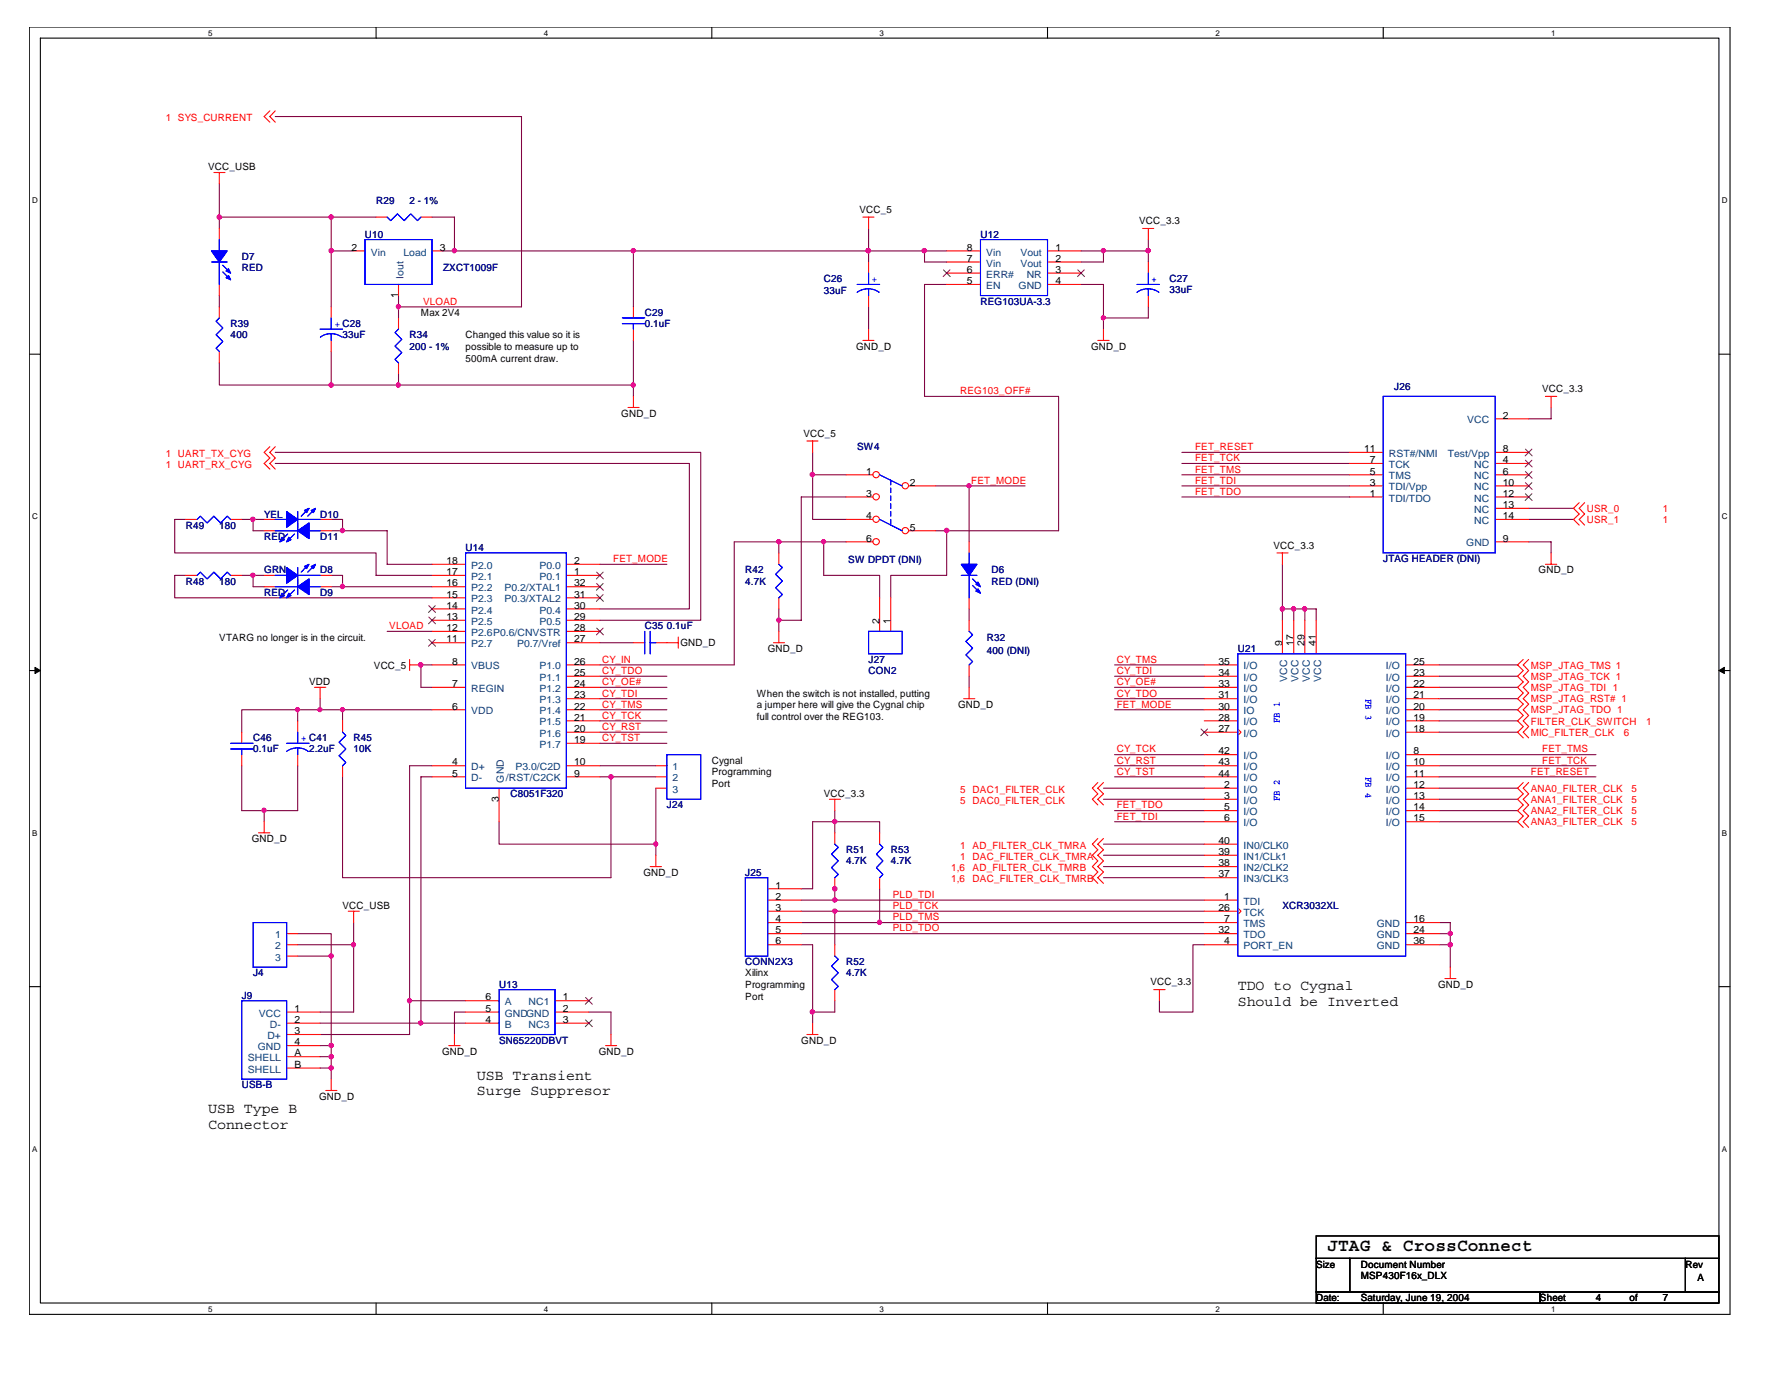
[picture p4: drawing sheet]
<svg xmlns="http://www.w3.org/2000/svg" width="279mm" height="216mm" viewBox="0 0 279 216" stroke-linecap="round" stroke-linejoin="round" font-family="sans-serif">
<path d="M4.6 4.2h266.3v201.6h-266.3zM6.3 6h262.9v198h-262.9z" fill="none" stroke="#000" stroke-width=".17"/>
<g fill="#fff">
<path d="M32.6 4.4h.7v1.4h-.7z"/>
<path d="M32.6 204.2h.7v1.4h-.7z"/>
</g>
<path d="M58.9 4.2v1.8M58.9 204v1.7" fill="none" stroke="#000" stroke-width=".17"/>
<g fill="#fff">
<path d="M85.2 4.4h.7v1.4h-.7z"/>
<path d="M85.2 204.2h.7v1.4h-.7z"/>
</g>
<path d="M111.5 4.2v1.8M111.5 204v1.7" fill="none" stroke="#000" stroke-width=".17"/>
<g fill="#fff">
<path d="M137.8 4.4h.6v1.4h-.6z"/>
<path d="M137.8 204.2h.6v1.4h-.6z"/>
</g>
<path d="M164.1 4.2v1.8M164.1 204v1.7" fill="none" stroke="#000" stroke-width=".17"/>
<g fill="#fff">
<path d="M190.3 4.4h.7v1.4h-.7z"/>
<path d="M190.3 204.2h.7v1.4h-.7z"/>
</g>
<path d="M216.6 4.2v1.8M216.6 204v1.7" fill="none" stroke="#000" stroke-width=".17"/>
<g fill="#fff">
<path d="M242.9 4.4h.7v1.4h-.7z"/>
<path d="M242.9 204.2h.7v1.4h-.7z"/>
<path d="M5.1 30.7h.8v1.4h-.8z"/>
<path d="M269.7 30.7h.9v1.4h-.9z"/>
<path d="M5.1 80.2h.8v1.4h-.8z"/>
<path d="M269.7 80.2h.9v1.4h-.9z"/>
</g>
<path d="M4.6 55.5h1.7M269.2 55.5h1.7" fill="none" stroke="#000" stroke-width=".17"/>
<g fill="#fff">
<path d="M5.1 129.7h.8v1.4h-.8z"/>
<path d="M269.7 129.7h.8v1.4h-.8z"/>
</g>
<path d="M4.6 105h1.7M269.2 105h1.7" fill="none" stroke="#000" stroke-width=".17"/>
<path d="M5.5 104.5l.8 .5-.8 .5zM269.2 105l.9-.5v1z" fill="#000" stroke="#000" stroke-width=".16"/>
<g fill="#fff">
<path d="M5.1 179.2h.8v1.4h-.8z"/>
<path d="M269.7 179.2h.8v1.4h-.8z"/>
</g>
<path d="M4.6 154.5h1.7M269.2 154.5h1.7M206.1 193.5h63.1v3.5h-63.1zM206.1 197h5.3v5.3h-5.3zM211.4 197h52.6v5.3h-52.6zM264 197h5.2v5.3h-5.2zM206.1 202.3h35.1v1.7h-35.1zM241.2 202.3h28v1.7h-28z" fill="none" stroke="#000" stroke-width=".17"/>
<g fill="none" stroke="#800040" stroke-width=".17">
<path d="M43.1 18.2h38.6v29.8h-19.3M34.3 34h24.6M34.3 28.7v7.1M51.9 39.3h3.5M51.9 34v14M67.7 34h3.5v5.3M69.4 39.3h75.4v1.7h3.5M99.2 39.3v8.7M136 35.8v5.2M144.8 39.3h3.5M169.3 39.3h3.5v1.7h-3.5M172.8 39.3h7"/>
<path d="M179.8 37.5v3.5M34.3 56.8v3.5h17.6M34.3 46.3v1.7M51.9 55v5.3h10.5M62.4 46.3v3.5M62.4 58.5v1.8M99.2 53.3v8.8M136 48v3.5M148.3 44.5h-3.5v17.6h21v21h-19.3M169.3 44.5h3.5v7M179.8 48v1.8h-7M43.1 72.6h64.9v22.7h-14"/>
<path d="M43.1 70.8h66.6v26.3h-15.7M62.4 60.3h36.8M127.3 70.8v3.5h5.2M127.3 74.3v7h5.2M132.5 77.8h-7v19.3h-3.5v-1.8M146.5 76.1h14M151.8 76.1v8.7M185.1 76.1h26.3M185.1 70.8h26.3M185.1 77.8h26.3M185.1 72.6h26.3M185.1 74.3h26.3"/>
<path d="M239.4 79.6h7M242.9 63.8v1.8h-3.5M29.1 90.1h-1.7v3.5h40.3M29.1 81.3h-1.7v5.3h31.5v3.5h8.8M37.9 81.3h3.5M37.9 90.1h3.5M39.6 81.3v1.8h1.8M39.6 90.1v1.8h1.8M51.9 81.3h1.8v1.8M51.9 90.1h1.8v1.8M51.9 83.1h8.7v5.2h7.1M51.9 91.9h15.8"/>
<path d="M60.6 98.8h7.1M94 88.3h10.5M122 84.8v1.8M122 97.1v1.7M129 84.8v5.3h8.8v3.5M132.5 84.8h-17.5v19.3h-21M148.3 83.1v7h-8.8v3.5M151.8 95.3v1.8M200.8 88.3v8.8M200.8 95.3h5.3v1.8M202.6 95.3v1.8M204.4 95.3v1.8"/>
<path d="M239.4 84.8h3.5v1.8M239.4 81.3h7M37.9 119.9v7h8.7v-7M46.6 111.1h-8.7v3.5M46.6 111.1v1.8M46.6 111.1h21.1M50.1 109.4v1.7M53.7 111.1v1.8M67.7 119.9h-3.6v42.1h-14M67.7 104.1h-1.8v3.5h1.8M94 119.9h8.7M94 107.6h10.5"/>
<path d="M94 111.1h10.5M94 109.4h10.5M94 112.9h10.5M94 114.6h10.5M94 105.9h10.5M94 100.6h5.2M94 116.4h10.5M151.8 105.9v1.7M174.6 119.9h14M174.6 104.1h14M174.6 107.6h14M174.6 111.1h14"/>
<path d="M174.6 109.4h14M174.6 105.9h14M174.6 118.2h14M225.4 119.9h24.6M225.4 104.1h12.3M225.4 107.6h12.3M225.4 111.1h12.3M225.4 109.4h12.3M225.4 112.9h12.3M225.4 114.6h12.3M225.4 105.9h12.3M225.4 118.2h24.6"/>
<path d="M41.4 126.9v1.8M53.7 121.6v15.8h42v-15.8M67.7 121.6h-1.8v38.6M94 121.6h8.7M102.7 123.4v8.8h-24.5v-3.5M102.7 132.2v1.7M130.7 126.9v3.5M130.7 139.1v1.8M137.8 130.4v-1.7h-10.5v10.4h-1.8M137.8 139.1v5.3M172.8 132.2h15.8M172.8 133.9h15.8"/>
<path d="M172.8 135.7h15.8M172.8 137.4h15.8M172.8 123.4h15.8M172.8 125.1h15.8M174.6 121.6h14M174.6 126.9h14M174.6 128.7h14M225.4 121.6h24.6M225.4 126.9h12.3M225.4 128.7h12.3M225.4 123.4h12.3M225.4 125.1h12.3"/>
<path d="M46.6 149.7h5.3v14M46.6 146.2h5.3v3.5M55.4 144.4v3.5h-8.8M55.4 147.9v10.6h-5.3M64.1 156.7h8.8M72.9 158.5h-1.7v3.5M92.2 158.5h3.5v3.5M125.5 142.7h63.1M125.5 146.2h63.1M125.5 140.9h63.1M125.5 147.9h1.8v12.3M125.5 144.4h63.1"/>
<path d="M130.7 156.7v1.8h-3.4M130.7 142.7v5.2M188.6 147.9h-1.8v10.6h-5.2v-1.8M225.4 146.2h1.7M225.4 147.9h1.7M225.4 144.4h1.7v7M50.1 163.7h1.8M50.1 165.4h1.8M50.1 160.2h22.8M50.1 167.2h1.8M51.9 163.7v5.3"/>
</g>
<g fill="#f0f" stroke="#f0f" stroke-width=".17">
<circle cx="51.9" cy="60.3" r=".34"/>
<circle cx="99.2" cy="60.3" r=".33"/>
<circle cx="62.4" cy="60.3" r=".33"/>
<circle cx="65.9" cy="104.1" r=".34"/>
<circle cx="102.7" cy="132.1" r=".32"/>
<circle cx="41.3" cy="126.9" r=".33"/>
<circle cx="53.6" cy="111.1" r=".32"/>
<circle cx="46.6" cy="111.1" r=".32"/>
<circle cx="95.7" cy="121.6" r=".34"/>
<circle cx="65.9" cy="160.2" r=".33"/>
<circle cx="64.1" cy="156.7" r=".33"/>
<circle cx="55.3" cy="147.9" r=".33"/>
<circle cx="130.7" cy="142.6" r=".33"/>
<circle cx="127.2" cy="158.4" r=".33"/>
<circle cx="130.7" cy="140.9" r=".33"/>
<circle cx="130.7" cy="139.1" r=".34"/>
<circle cx="137.7" cy="144.4" r=".33"/>
<circle cx="179.8" cy="39.2" r=".34"/>
<circle cx="172.8" cy="39.2" r=".33"/>
<circle cx="136" cy="39.2" r=".34"/>
<circle cx="144.7" cy="39.2" r=".34"/>
<circle cx="51.9" cy="165.4" r=".34"/>
<circle cx="172.8" cy="49.8" r=".32"/>
<circle cx="51.9" cy="167.2" r=".33"/>
<circle cx="99.2" cy="39.2" r=".33"/>
<circle cx="130.7" cy="128.6" r=".33"/>
<circle cx="50.1" cy="111.1" r=".32"/>
<circle cx="71.1" cy="39.2" r=".33"/>
<circle cx="51.9" cy="34" r=".34"/>
<circle cx="34.3" cy="34" r=".34"/>
<circle cx="127.2" cy="74.3" r=".34"/>
<circle cx="122" cy="97.1" r=".33"/>
<circle cx="151.8" cy="76" r=".32"/>
<circle cx="227.1" cy="147.9" r=".34"/>
<circle cx="227.1" cy="146.1" r=".33"/>
<circle cx="200.8" cy="95.3" r=".34"/>
<circle cx="204.3" cy="95.3" r=".33"/>
<circle cx="202.6" cy="95.3" r=".33"/>
<circle cx="62.4" cy="48" r=".33"/>
<circle cx="39.6" cy="81.3" r=".33"/>
<circle cx="53.6" cy="83.1" r=".33"/>
<circle cx="39.6" cy="90.1" r=".33"/>
<circle cx="53.6" cy="91.8" r=".33"/>
<circle cx="51.9" cy="39.2" r=".34"/>
<circle cx="51.9" cy="149.7" r=".33"/>
<circle cx="51.9" cy="163.7" r=".33"/>
<circle cx="129" cy="84.8" r=".32"/>
<circle cx="122" cy="84.8" r=".33"/>
<circle cx="148.3" cy="83.1" r=".34"/>
</g>
<g fill="none" stroke="#f00" stroke-width=".17">
<path d="M42.3 17.4l-.9 .8 .9 .9M43.1 17.4l-.8 .8 .8 .9M33.5 27h1.7M34.3 27v1.7M135.1 34h1.8M136 34v1.8M179 35.8h1.7M179.8 35.8v1.7M135.1 53.3h1.8M136 51.5v1.8M171.9 53.3h1.8M172.8 51.5v1.8"/>
<path d="M42.3 69.9l-.9 .9 .9 .9-.9 .9 .9 .8M43.1 69.9l-.8 .9 .8 .9-.8 .9 .8 .8M98.4 63.8h1.7M99.2 62.1v1.7M126.4 69h1.7M127.3 69v1.8M211.4 77.8h5.2M211.4 76.1h5.2M211.4 72.6h5.2M211.4 74.3h5.2M211.4 70.8h5.2M234.2 77.8h5.2"/>
<path d="M234.2 65.6h5.2M234.2 76.1h5.2M234.2 72.6h5.2M234.2 74.3h5.2M234.2 70.8h5.2M234.2 79.6h5.2M242 62.1h1.8M242.9 62.1v1.7M247.3 78.7l-.9 .9 .9 .9-.9 .8 .9 .9M248.2 78.7l-.9 .9 .9 .9-.9 .8 .9 .9M106.2 99.7v1.8M122 98.8v1.8"/>
<path d="M200 86.6h1.7M200.8 86.6v1.7M234.2 84.8h5.2M234.2 81.3h5.2M242 88.3h1.8M242.9 86.6v1.7M37.9 114.6v1.8M37.9 118.2v1.7M49.2 107.6h1.8M50.1 107.6v1.8M64.1 104.1h1.8M64.1 103.3v1.7"/>
<path d="M104.5 100.6h1.7M121.1 100.6h1.8M150.9 109.4h1.8M151.8 107.6v1.8M238.6 103.3l-.9 .8 .9 .9-.9 .9 .9 .9-.9 .8 .9 .9-.9 .9 .9 .8-.9 .9 .9 .9-.9 .9 .9 .8-.9 .9 .9 .9M239.4 103.3l-.8 .8 .8 .9-.8 .9 .8 .9-.8 .8 .8 .9-.8 .9 .8 .8-.8 .9 .8 .9-.8 .9 .8 .8-.8 .9 .8 .9M40.5 130.4h1.8M41.4 128.7v1.7M101.8 135.7h1.8M102.7 133.9v1.8M129.9 125.1h1.7M130.7 125.1v1.8"/>
<path d="M171.9 131.3l-.8 .9 .8 .9-.8 .8 .8 .9-.8 .9 .8 .8-.8 .9 .8 .9M171.9 122.5l-.8 .9 .8 .9-.8 .8 .8 .9M172.8 131.3l-.9 .9 .9 .9-.9 .8 .9 .9-.9 .9 .9 .8-.9 .9 .9 .9M172.8 122.5l-.9 .9 .9 .9-.9 .8 .9 .9M238.6 122.5l-.9 .9 .9 .9-.9 .8 .9 .9-.9 .9 .9 .9-.9 .9 .9 .8M239.4 122.5l-.8 .9 .8 .9-.8 .8 .8 .9-.8 .9 .8 .9-.8 .9 .8 .8M54.5 142.7h1.8M55.4 142.7v1.7M180.7 154.9h1.8M181.6 154.9v1.8M226.3 153.2h1.7M227.1 151.4v1.8"/>
<path d="M51 170.7h1.8M51.9 169v1.7M70.3 163.7h1.8M71.2 162v1.7M94.8 163.7h1.8M95.7 162v1.7M126.4 162h1.7M127.3 160.2v1.8"/>
</g>
<path d="M238.9 72.1l1.1 1M238.9 73.8l1.1 1.1M238.9 70.3l1.1 1.1M238.9 77.3l1.1 1.1M238.9 75.6l1.1 1M239.9 72.1l-1 1M239.9 73.8l-1 1.1M239.9 70.3l-1 1.1M239.9 77.3l-1 1.1M239.9 75.6l-1 1" fill="none" stroke="#804000" stroke-width=".16"/>
<path d="M216.6 62.1h17.6v24.5h-17.6zM36.1 116.4h3.5M36.1 117.3h3.5M37.9 117.3v.9" fill="none" stroke="#00f" stroke-width=".17"/>
<circle cx="141.8" cy="76" r=".5" fill="#fff" stroke="#f00" stroke-width=".17"/>
<path d="M142.3 76.1h4.2" fill="none" stroke="#f00" stroke-width=".17"/>
<circle cx="137.2" cy="74.3" r=".5" fill="#fff" stroke="#f00" stroke-width=".17"/>
<path d="M132.5 74.3h4.2" fill="none" stroke="#f00" stroke-width=".17"/>
<circle cx="137.2" cy="77.8" r=".5" fill="#fff" stroke="#f00" stroke-width=".17"/>
<path d="M132.5 77.8h4.2" fill="none" stroke="#f00" stroke-width=".17"/>
<circle cx="141.8" cy="83.1" r=".5" fill="#fff" stroke="#f00" stroke-width=".17"/>
<path d="M142.3 83.1h4.2" fill="none" stroke="#f00" stroke-width=".17"/>
<circle cx="137.2" cy="81.3" r=".5" fill="#fff" stroke="#f00" stroke-width=".17"/>
<path d="M132.5 81.3h4.2" fill="none" stroke="#f00" stroke-width=".17"/>
<circle cx="137.2" cy="84.8" r=".5" fill="#fff" stroke="#f00" stroke-width=".17"/>
<g fill="none" stroke="#f00" stroke-width=".17">
<path d="M34.3 35.8v1.7M55.4 39.3h1.8M58.9 34h1.7M65.9 34h1.8M67.7 39.3h1.7M148.3 39.3h5.3M164.1 39.3h5.2M34.3 44.5v1.8M34.3 48v1.8M34.3 55v1.8M51.9 48v1.8M51.9 53.3v1.7"/>
<path d="M62.4 44.5v1.8M62.4 49.8v1.7M62.4 56.8v1.7M99.2 48v1.8M99.2 51.5v1.8M136 41v1.8M136 46.3v1.7M148.3 41h5.3M148.3 42.8h5.3M148.3 44.5h5.3M164.1 41h5.2M164.1 42.8h5.2"/>
<path d="M164.1 44.5h5.2M179.8 41v1.8M179.8 46.3v1.7M29.1 81.3h1.8M29.1 90.1h1.8M36.1 81.3h1.8M36.1 90.1h1.8M41.4 91.9h1.7M41.4 81.3h1.7M41.4 90.1h1.7M41.4 83.1h1.7M50.1 91.9h1.8"/>
<path d="M50.1 81.3h1.8M50.1 90.1h1.8M50.1 83.1h1.8M67.7 91.9h5.2M67.7 90.1h5.2M67.7 88.3h5.2M67.7 93.6h5.2M67.7 95.3h5.2M67.7 97.1h5.2M67.7 98.8h5.2M88.7 91.9h5.3M88.7 90.1h5.3"/>
<path d="M88.7 88.3h5.3M88.7 93.6h5.3M88.7 95.3h5.3M88.7 97.1h5.3M88.7 98.8h5.3M122 86.6v1.7M122 93.6v1.7M132.5 84.8h4.2M137.8 93.6v5.2M139.5 93.6v5.2M151.8 84.8v1.8M151.8 93.6v1.7"/>
<path d="M151.8 97.1v1.7M200.8 97.1v5.3M202.6 97.1v5.3M204.4 97.1v5.3M206.1 97.1v5.3M46.6 112.9v1.7M46.6 118.2v1.7M53.7 112.9v1.7M53.7 119.9v1.7M67.7 104.1h5.2M67.7 107.6h5.2M67.7 111.1h5.2"/>
<path d="M67.7 119.9h5.2M67.7 100.6h5.2M88.7 104.1h5.3M88.7 105.9h5.3M88.7 107.6h5.3M88.7 109.4h5.3M88.7 111.1h5.3M88.7 112.9h5.3M88.7 119.9h5.3M88.7 114.6h5.3M88.7 100.6h5.3M88.7 116.4h5.3"/>
<path d="M99.2 100.6h1.8M102.7 119.9h1.8M102.7 100.6h1.8M151.8 104.1v1.8M188.6 104.1h5.3M188.6 105.9h5.3M188.6 107.6h5.3M188.6 109.4h5.3M188.6 111.1h5.3M188.6 112.9h5.3M188.6 118.2h5.3M188.6 119.9h5.3"/>
<path d="M188.6 114.6h5.3M193.9 114.1l.5 .5-.5 .5M220.1 104.1h5.3M220.1 105.9h5.3M220.1 107.6h5.3M220.1 109.4h5.3M220.1 111.1h5.3M220.1 112.9h5.3M220.1 118.2h5.3M220.1 119.9h5.3M220.1 114.6h5.3M67.7 121.6h5.2"/>
<path d="M78.2 123.4v5.3M88.7 121.6h5.3M102.7 121.6h1.8M102.7 123.4h1.8M120.2 139.1h5.3M130.7 130.4v1.8M130.7 137.4v1.7M137.8 130.4v1.8M137.8 137.4v1.7M188.6 121.6h5.3M188.6 123.4h5.3M188.6 125.1h5.3"/>
<path d="M188.6 126.9h5.3M188.6 128.7h5.3M188.6 137.4h5.3M188.6 135.7h5.3M188.6 133.9h5.3M188.6 132.2h5.3M220.1 121.6h5.3M220.1 123.4h5.3M220.1 125.1h5.3M220.1 126.9h5.3M220.1 128.7h5.3M44.9 158.5h5.2"/>
<path d="M44.9 146.2h1.7M44.9 147.9h1.7M44.9 149.7h1.7M72.9 156.7h5.3M72.9 158.5h5.3M86.9 156.7h5.3M86.9 158.5h5.3M120.2 140.9h5.3M120.2 146.2h5.3M120.2 147.9h5.3M120.2 144.4h5.3M120.2 142.7h5.3"/>
<path d="M130.7 147.9v1.8M130.7 154.9v1.8M188.6 140.9h5.3M188.6 146.2h5.3M188.6 147.9h5.3M188.6 144.4h5.3M188.6 142.7h5.3M193.9 142.2l.5 .5-.5 .5M220.1 146.2h5.3M220.1 147.9h5.3M220.1 144.4h5.3M44.9 160.2h5.2"/>
<path d="M44.9 162h5.2M44.9 163.7h5.2M44.9 165.4h5.2M44.9 167.2h5.2M72.9 160.2h5.3M86.9 160.2h5.3"/>
</g>
<g fill="none" stroke="#00f" stroke-width=".17">
<path d="M34.3 37.5v1.8M57.2 37.5h10.5v7h-10.5zM60.6 34l.6 .5 1-1 1.1 1 1-1 1.1 1 .5-.5M153.6 37.5h10.5v8.8h-10.5zM33.1 41h2.5M34.3 49.8l-.5 .5 1.1 1-1.1 1.1 1.1 1.1-1.1 1 .5 .5M34.3 41v3.5M34.9 41.5l1.1 1.1M34.9 42.6l1.1 1M50.1 51.5h3.6M50.2 52.8l.6-.4 1-.2 1.1 .2 .7 .4M51.9 49.8v1.7"/>
<path d="M51.9 52.2v1.1M62.4 51.5l-.5 .6 1 1-1 1.1 1 1-1 1.1 .5 .5M97.5 49.8h3.5M97.5 50.7h3.5M99.2 50.7v.8M134.3 45.8l.6-.4 1.1-.2 .7 .1 1 .5M134.3 44.5h3.5M136 42.8v1.7M136 45.2v1.1M178.1 45.8l.6-.4 1.1-.2 .7 .1 1 .5M178.1 44.5h3.5M179.8 42.8v1.7"/>
<path d="M179.8 45.2v1.1M48.2 79.8l-1 1M49.2 79.8l-1 1M137.8 74.3l3.5 1.8M139.5 75.2v.7M139.5 76.4v.7M139.5 77.6v.8M139.5 78.9v.7M30.9 90.1l.5-.5 1 1 1.1-1 1.1 1 1-1 .5 .5M30.9 81.3l.5-.5 1 1.1 1.1-1.1 1.1 1.1 1-1.1 .5 .5M43.1 91.9h3.5M43.1 81.3h1.8"/>
<path d="M43.1 90.1h1.8M43.1 83.1h3.5M45.1 92.4l-1.1 1M45.1 83.6l-1.1 1.1M46.1 92.4l-1 1M46.1 83.6l-1 1.1M46.6 80.1v4.2M46.6 88.9v4.2M46.6 81.3h3.5M46.6 90.1h3.5M48.2 88.5l-1 1.1M48.4 91.9h1.7"/>
<path d="M48.4 83.1h1.7M49.2 88.5l-1 1.1M72.9 86.6h15.8v36.8h-15.8zM101 98.8v3.6M101.8 98.8v3.6M122 88.3l.5 .6-1 1 1 1.1-1 1 1 1.1-.5 .5M136 98.8h5.3v3.6h-5.3zM137.8 81.3l3.5 1.8M139.5 80.1v.7M139.5 81.3v.7M150.6 90.1h2.4M151.8 98.8l.5 .6-1 1 1 1.1-1 1 1 1.1-.5 .5"/>
<path d="M151.8 86.6v1.7M151.8 90.1v3.5M152.3 90.6l1 1.1M152.3 91.7l1 1M44.9 117.6a2.88 2.88 0 0 1 3.4 0M44.9 116.4h3.5M46.6 114.6v1.8M46.6 117.1v1.1M53.7 114.6l.5 .5-1.1 1.1 1.1 1.1-1.1 1 1.1 1.1-.5 .5M101.8 100.6h.9M104.5 118.2h5.2v6.9h-5.2zM193.9 102.4h26.2v47.3h-26.2z"/>
<path d="M116.7 137.4h3.5v12.3h-3.5zM130.7 132.2l.6 .5-1.1 1 1.1 1.1-1.1 1 1.1 1.1-.6 .5M137.8 132.2l.5 .5-1 1 1 1.1-1 1 1 1.1-.5 .5M37.9 156.7h7v12.3h-7zM39.6 144.4h5.3v7h-5.3zM78.2 154.9h8.7v7.1h-8.7zM130.7 149.7l.6 .5-1.1 1.1 1.1 1-1.1 1.1 1.1 1-.6 .5"/>
</g>
<g fill="none" stroke="#804000" stroke-width=".16">
<path d="M147.8 42.2l1 1.1M148.8 42.2l-1.1 1.1M168.8 42.2l1.1 1.1M169.8 42.2l-1 1.1M67.2 94.8l1 1.1M67.2 96.6l1 1.1M68.2 94.8l-1.1 1.1M68.2 96.6l-1.1 1.1M93.4 89.6l1.1 1M93.4 91.4l1.1 1M93.4 93.1l1.1 1M93.4 98.3l1.1 1.1"/>
<path d="M94.5 89.6l-1.1 1M94.5 91.4l-1.1 1M94.5 93.1l-1.1 1M94.5 98.3l-1.1 1.1M67.2 100.1l1 1.1M68.2 100.1l-1.1 1.1M188.1 114.1l1.1 1.1M189.1 114.1l-1 1.1M91.7 156.2l1.1 1M91.7 159.7l1.1 1M92.7 156.2l-1 1M92.7 159.7l-1 1"/>
</g>
<g fill="#00f" stroke="#00f" stroke-width=".17">
<path d="M46.6 91.9l1.8-1.3v2.5z" fill-rule="evenodd"/>
<path d="M44.2 92.9l.3 .4-.7 .3z" fill-rule="evenodd"/>
<path d="M45.2 92.9l.4 .4-.7 .3z" fill-rule="evenodd"/>
<path d="M46.6 91.9l1.8-1.3v2.5z" fill-rule="evenodd"/>
<path d="M44.2 92.9l.3 .4-.7 .3z" fill-rule="evenodd"/>
<path d="M45.2 92.9l.4 .4-.7 .3z" fill-rule="evenodd"/>
<path d="M44.9 80.1l1.7 1.2-1.7 1.2z" fill-rule="evenodd"/>
<path d="M48.7 79.9l.7-.3-.3 .7z" fill-rule="evenodd"/>
<path d="M47.7 79.9l.7-.3-.4 .7z" fill-rule="evenodd"/>
<path d="M44.9 80.1l1.7 1.2-1.7 1.2z" fill-rule="evenodd"/>
<path d="M48.7 79.9l.7-.3-.3 .7z" fill-rule="evenodd"/>
<path d="M47.7 79.9l.7-.3-.4 .7z" fill-rule="evenodd"/>
<path d="M150.6 88.3h2.4l-1.2 1.8z" fill-rule="evenodd"/>
<path d="M152.8 92.5l.4-.3 .4 .7z" fill-rule="evenodd"/>
<path d="M152.8 91.5l.4-.4 .4 .8z" fill-rule="evenodd"/>
<path d="M150.6 88.3h2.4l-1.2 1.8z" fill-rule="evenodd"/>
<path d="M152.8 92.5l.4-.3 .4 .7z" fill-rule="evenodd"/>
<path d="M152.8 91.5l.4-.4 .4 .8z" fill-rule="evenodd"/>
<path d="M33.1 39.3h2.5l-1.3 1.7z" fill-rule="evenodd"/>
<path d="M35.4 43.5l.4-.4 .3 .7z" fill-rule="evenodd"/>
<path d="M35.4 42.4l.4-.3 .3 .7z" fill-rule="evenodd"/>
<path d="M33.1 39.3h2.5l-1.3 1.7z" fill-rule="evenodd"/>
<path d="M35.4 43.5l.4-.4 .3 .7z" fill-rule="evenodd"/>
<path d="M35.4 42.4l.4-.3 .3 .7z" fill-rule="evenodd"/>
<path d="M44.9 88.9l1.7 1.2-1.7 1.2z" fill-rule="evenodd"/>
<path d="M48.7 88.7l.7-.4-.3 .7z" fill-rule="evenodd"/>
<path d="M47.7 88.7l.7-.4-.4 .7z" fill-rule="evenodd"/>
<path d="M44.9 88.9l1.7 1.2-1.7 1.2z" fill-rule="evenodd"/>
<path d="M48.7 88.7l.7-.4-.3 .7z" fill-rule="evenodd"/>
<path d="M47.7 88.7l.7-.4-.4 .7z" fill-rule="evenodd"/>
<path d="M46.6 83.1l1.8-1.2v2.4z" fill-rule="evenodd"/>
<path d="M44.2 84.1l.3 .4-.7 .3z" fill-rule="evenodd"/>
<path d="M45.2 84.1l.4 .4-.7 .3z" fill-rule="evenodd"/>
<path d="M46.6 83.1l1.8-1.2v2.4z" fill-rule="evenodd"/>
<path d="M44.2 84.1l.3 .4-.7 .3z" fill-rule="evenodd"/>
<path d="M45.2 84.1l.4 .4-.7 .3z" fill-rule="evenodd"/>
</g>
<g fill="#f0f" stroke="#f0f" stroke-width=".17">
<circle cx="51.9" cy="60.3" r=".34"/>
<circle cx="99.2" cy="60.3" r=".33"/>
<circle cx="62.4" cy="60.3" r=".33"/>
<circle cx="65.9" cy="104.1" r=".34"/>
<circle cx="102.7" cy="132.1" r=".32"/>
<circle cx="41.3" cy="126.9" r=".33"/>
<circle cx="53.6" cy="111.1" r=".32"/>
<circle cx="46.6" cy="111.1" r=".32"/>
<circle cx="95.7" cy="121.6" r=".34"/>
<circle cx="65.9" cy="160.2" r=".33"/>
<circle cx="64.1" cy="156.7" r=".33"/>
<circle cx="55.3" cy="147.9" r=".33"/>
<circle cx="130.7" cy="142.6" r=".33"/>
<circle cx="127.2" cy="158.4" r=".33"/>
<circle cx="130.7" cy="140.9" r=".33"/>
<circle cx="130.7" cy="139.1" r=".34"/>
<circle cx="137.7" cy="144.4" r=".33"/>
<circle cx="179.8" cy="39.2" r=".34"/>
<circle cx="172.8" cy="39.2" r=".33"/>
<circle cx="136" cy="39.2" r=".34"/>
<circle cx="144.7" cy="39.2" r=".34"/>
<circle cx="51.9" cy="165.4" r=".34"/>
<circle cx="172.8" cy="49.8" r=".32"/>
<circle cx="51.9" cy="167.2" r=".33"/>
<circle cx="99.2" cy="39.2" r=".33"/>
<circle cx="130.7" cy="128.6" r=".33"/>
<circle cx="50.1" cy="111.1" r=".32"/>
<circle cx="71.1" cy="39.2" r=".33"/>
<circle cx="51.9" cy="34" r=".34"/>
<circle cx="34.3" cy="34" r=".34"/>
<circle cx="127.2" cy="74.3" r=".34"/>
<circle cx="122" cy="97.1" r=".33"/>
<circle cx="151.8" cy="76" r=".32"/>
<circle cx="227.1" cy="147.9" r=".34"/>
<circle cx="227.1" cy="146.1" r=".33"/>
<circle cx="200.8" cy="95.3" r=".34"/>
<circle cx="204.3" cy="95.3" r=".33"/>
<circle cx="202.6" cy="95.3" r=".33"/>
<circle cx="62.4" cy="48" r=".33"/>
<circle cx="39.6" cy="81.3" r=".33"/>
<circle cx="53.6" cy="83.1" r=".33"/>
<circle cx="39.6" cy="90.1" r=".33"/>
<circle cx="53.6" cy="91.8" r=".33"/>
<circle cx="51.9" cy="39.2" r=".34"/>
<circle cx="51.9" cy="149.7" r=".33"/>
<circle cx="51.9" cy="163.7" r=".33"/>
<circle cx="129" cy="84.8" r=".32"/>
<circle cx="122" cy="84.8" r=".33"/>
<circle cx="148.3" cy="83.1" r=".34"/>
</g>
<text font-size="2.8" x="207.9" y="195.8">JTAG &amp; CrossConnect</text>
<g font-size="2.2">
<text x="193.9" y="155">TDO to Cygnal</text>
<text x="193.9" y="157.5">Should be Inverted</text>
<text x="74.7" y="169">USB Transient</text>
<text x="74.7" y="171.5">Surge Suppresor</text>
<text x="32.6" y="174.3">USB Type B</text>
<text x="32.6" y="176.7">Connector</text>
</g>
<g font-size="1.6" fill="#f00">
<text x="26" y="19">1 SYS_CURRENT</text>
<text x="66.3" y="47.7">VLOAD</text>
<text x="150.4" y="61.7">REG103_OFF#</text>
<text x="26" y="71.5">1 UART_TX_CYG</text>
<text x="187.2" y="70.5">FET_RESET</text>
<text x="26" y="73.3">1 UART_RX_CYG</text>
<text x="152.1" y="75.7">FET_MODE</text>
<text x="187.2" y="75.7">FET_TDI</text>
<text x="187.2" y="77.5">FET_TDO</text>
<text x="187.2" y="72.2">FET_TCK</text>
<text x="187.2" y="74">FET_TMS</text>
<text x="248.5" y="80.1">USR_0</text>
<text x="248.5" y="81.9">USR_1</text>
<text x="260.4" y="80.1">1</text>
<text x="260.4" y="81.9">1</text>
<text x="96" y="88">FET_MODE</text>
<text x="61" y="98.5">VLOAD</text>
<text x="94.3" y="107.3">CY_OE#</text>
<text x="94.3" y="105.5">CY_TDO</text>
<text x="94.3" y="103.8">CY_IN</text>
<text x="174.9" y="105.5">CY_TDI</text>
<text x="174.9" y="103.8">CY_TMS</text>
<text x="174.9" y="107.3">CY_OE#</text>
<text x="239.7" y="106.4">MSP_JTAG_TCK 1</text>
<text x="239.7" y="104.7">MSP_JTAG_TMS 1</text>
<text x="94.3" y="109.1">CY_TDI</text>
<text x="94.3" y="110.8">CY_TMS</text>
<text x="94.3" y="112.5">CY_TCK</text>
<text x="174.9" y="110.8">FET_MODE</text>
<text x="174.9" y="109.1">CY_TDO</text>
<text x="239.7" y="109.9">MSP_JTAG_RST# 1</text>
<text x="239.7" y="113.5">FILTER_CLK_SWITCH</text>
<text x="239.7" y="111.7">MSP_JTAG_TDO 1</text>
<text x="239.7" y="108.2">MSP_JTAG_TDI 1</text>
<text x="257.8" y="113.5">1</text>
<text x="94.3" y="114.3">CY_RST</text>
<text x="94.3" y="116">CY_TST</text>
<text x="174.9" y="117.8">CY_TCK</text>
<text x="174.9" y="119.5">CY_RST</text>
<text x="239.7" y="115.2">MIC_FILTER_CLK</text>
<text x="241.5" y="117.8">FET_TMS</text>
<text x="241.5" y="119.5">FET_TCK</text>
<text x="254.3" y="115.2">6</text>
<text x="150.4" y="124.1">5 DAC1_FILTER_CLK</text>
<text x="150.4" y="125.9">5 DAC0_FILTER_CLK</text>
<text x="174.9" y="121.3">CY_TST</text>
<text x="239.7" y="121.3">FET_RESET</text>
<text x="239.7" y="125.7">ANA1_FILTER_CLK</text>
<text x="239.7" y="124">ANA0_FILTER_CLK</text>
<text x="255.5" y="125.7">5</text>
<text x="255.5" y="124">5</text>
<text x="174.9" y="128.3">FET_TDI</text>
<text x="174.9" y="126.6">FET_TDO</text>
<text x="239.7" y="127.5">ANA2_FILTER_CLK</text>
<text x="239.7" y="129.2">ANA3_FILTER_CLK</text>
<text x="255.5" y="127.5">5</text>
<text x="255.5" y="129.2">5</text>
<text x="149" y="136.4">1,6</text>
<text x="150.4" y="132.9">1 AD_FILTER_CLK_TMRA</text>
<text x="150.4" y="134.7">1 DAC_FILTER_CLK_TMRA</text>
<text x="152.3" y="136.4">AD_FILTER_CLK_TMRB</text>
<text x="139.8" y="142.3">PLD_TCK</text>
<text x="139.8" y="140.6">PLD_TDI</text>
<text x="149" y="138.1">1,6</text>
<text x="152.3" y="138.1">DAC_FILTER_CLK_TMRB</text>
<text x="139.8" y="145.8">PLD_TDO</text>
<text x="139.8" y="144.1">PLD_TMS</text>
</g>
<g font-size="1.6">
<text x="32.6" y="26.7">VCC_USB</text>
<text x="134.6" y="33.4">VCC_5</text>
<text x="178.4" y="35.1">VCC_3.3</text>
<text x="55" y="39.2">2</text>
<text x="68.9" y="39.2">3</text>
<text x="151.4" y="41">7</text>
<text x="151.4" y="39.2">8</text>
<text x="165.3" y="39.2">1</text>
<text x="165.3" y="41">2</text>
<text x="62.4" y="46.7" transform="rotate(-90 62.4 46.7)">1</text>
<text x="151.4" y="44.5">5</text>
<text x="151.4" y="42.7">6</text>
<text x="165.3" y="42.7">3</text>
<text x="165.3" y="44.5">4</text>
<text x="65.9" y="49.5">Max 2V4</text>
<text x="72.9" y="53">Changed this value so it is</text>
<text x="72.9" y="54.8">possible to measure up to</text>
<text x="72.9" y="56.6">500mA current draw.</text>
<text x="134.1" y="54.7">GND_D</text>
<text x="170.9" y="54.7">GND_D</text>
<text x="97.3" y="65.2">GND_D</text>
<text x="235.4" y="65.5">2</text>
<text x="241.5" y="61.4">VCC_3.3</text>
<text x="125.8" y="68.4">VCC_5</text>
<text x="213.6" y="70.8">11</text>
<text x="235.4" y="70.8">8</text>
<text x="135.7" y="74.3">1</text>
<text x="135.7" y="77.8">3</text>
<text x="142.5" y="76">2</text>
<text x="214.5" y="77.8">1</text>
<text x="214.5" y="76">3</text>
<text x="214.5" y="74.3">5</text>
<text x="214.5" y="72.5">7</text>
<text x="235.4" y="72.5">4</text>
<text x="235.4" y="74.3">6</text>
<text x="235.4" y="77.8">12</text>
<text x="235.4" y="76">10</text>
<text x="135.7" y="81.3">4</text>
<text x="142.5" y="83.1">5</text>
<text x="235.4" y="79.5">13</text>
<text x="235.4" y="81.3">14</text>
<text x="69.9" y="88.3">18</text>
<text x="89.9" y="88.3">2</text>
<text x="135.7" y="84.8">6</text>
<text x="199.4" y="85.9">VCC_3.3</text>
<text x="235.4" y="84.8">9</text>
<text x="241" y="89.8">GND_D</text>
<text x="69.9" y="90">17</text>
<text x="69.9" y="91.8">16</text>
<text x="69.9" y="93.6">15</text>
<text x="69.9" y="95.3">14</text>
<text x="89.9" y="91.8">32</text>
<text x="89.9" y="93.6">31</text>
<text x="89.9" y="90">1</text>
<text x="89.9" y="95.3">30</text>
<text x="34.3" y="100.3">VTARG no longer is in the circuit.</text>
<text x="69.9" y="97.1">13</text>
<text x="69.9" y="98.8">12</text>
<text x="69.9" y="100.6">11</text>
<text x="89.9" y="100.6">27</text>
<text x="89.9" y="98.8">28</text>
<text x="89.9" y="97.1">29</text>
<text x="106.6" y="101.2">GND_D</text>
<text x="137.7" y="97.6" transform="rotate(-90 137.7 97.6)">2</text>
<text x="139.5" y="97.6" transform="rotate(-90 139.5 97.6)">1</text>
<text x="200.8" y="101.1" transform="rotate(-90 200.8 101.1)">9</text>
<text x="202.6" y="101.1" transform="rotate(-90 202.6 101.1)">17</text>
<text x="204.3" y="101.1" transform="rotate(-90 204.3 101.1)">29</text>
<text x="206.1" y="101.1" transform="rotate(-90 206.1 101.1)">41</text>
<text x="48.4" y="107.3">VDD</text>
<text x="58.6" y="104.7">VCC_5</text>
<text x="70.8" y="104.1">8</text>
<text x="70.8" y="107.6">7</text>
<text x="89.9" y="104.1">26</text>
<text x="89.9" y="105.8">25</text>
<text x="89.9" y="107.6">24</text>
<text x="120.2" y="102.1">GND_D</text>
<text x="190.9" y="104.1">35</text>
<text x="190.9" y="105.8">34</text>
<text x="190.9" y="107.6">33</text>
<text x="221.4" y="104.1">25</text>
<text x="221.4" y="105.8">23</text>
<text x="221.4" y="107.6">22</text>
<text x="70.8" y="111.1">6</text>
<text x="89.9" y="109.3">23</text>
<text x="89.9" y="111.1">22</text>
<text x="89.9" y="112.8">21</text>
<text x="118.5" y="109.1">When the switch is not installed, putting</text>
<text x="118.5" y="110.9">a jumper here will give the Cygnal chip</text>
<text x="118.5" y="112.7">full control over the REG103.</text>
<text x="150" y="110.8">GND_D</text>
<text x="190.9" y="109.3">31</text>
<text x="190.9" y="111.1">30</text>
<text x="190.9" y="112.8">28</text>
<text x="221.4" y="109.3">21</text>
<text x="221.4" y="111.1">20</text>
<text x="221.4" y="112.8">19</text>
<text x="70.8" y="119.8">4</text>
<text x="89.9" y="119.8">10</text>
<text x="89.9" y="114.6">20</text>
<text x="89.9" y="116.3">19</text>
<text x="111.5" y="119.6">Cygnal</text>
<text x="190.9" y="118.1">42</text>
<text x="190.9" y="119.8">43</text>
<text x="190.9" y="114.6">27</text>
<text x="221.4" y="114.6">18</text>
<text x="221.4" y="118.1">8</text>
<text x="221.4" y="119.8">10</text>
<text x="70.8" y="121.6">5</text>
<text x="78.1" y="125.5" transform="rotate(-90 78.1 125.5)">3</text>
<text x="89.9" y="121.6">9</text>
<text x="111.5" y="121.4">Programming</text>
<text x="111.5" y="123.2">Port</text>
<text x="129" y="124.8">VCC_3.3</text>
<text x="190.9" y="121.6">44</text>
<text x="191.7" y="123.4">2</text>
<text x="191.7" y="125.1">3</text>
<text x="221.4" y="121.6">11</text>
<text x="221.4" y="123.4">12</text>
<text x="221.4" y="125.1">13</text>
<text x="39.4" y="131.8">GND_D</text>
<text x="191.7" y="126.9">5</text>
<text x="191.7" y="128.6">6</text>
<text x="221.4" y="126.9">14</text>
<text x="221.4" y="128.6">15</text>
<text x="100.8" y="137.1">GND_D</text>
<text x="190.9" y="137.4">37</text>
<text x="190.9" y="135.6">38</text>
<text x="190.9" y="133.9">39</text>
<text x="190.9" y="132.1">40</text>
<text x="53.7" y="142.4">VCC_USB</text>
<text x="121.5" y="139.1">1</text>
<text x="121.5" y="140.9">2</text>
<text x="121.5" y="142.6">3</text>
<text x="190.9" y="142.6">26</text>
<text x="191.7" y="140.9">1</text>
<text x="121.5" y="144.4">4</text>
<text x="121.5" y="146.1">5</text>
<text x="121.5" y="147.9">6</text>
<text x="190.9" y="146.1">32</text>
<text x="191.7" y="144.4">7</text>
<text x="191.7" y="147.9">4</text>
<text x="221.4" y="147.9">36</text>
<text x="221.4" y="146.1">24</text>
<text x="221.4" y="144.4">16</text>
<text x="116.7" y="152.9">Xilinx</text>
<text x="116.7" y="154.7">Programming</text>
<text x="180.2" y="154.3">VCC_3.3</text>
<text x="225.2" y="154.6">GND_D</text>
<text x="46.1" y="158.4">1</text>
<text x="46.1" y="160.1">2</text>
<text x="46.1" y="161.9">3</text>
<text x="76" y="160.1">4</text>
<text x="76" y="158.4">5</text>
<text x="76" y="156.6">6</text>
<text x="88.2" y="156.6">1</text>
<text x="88.2" y="160.1">3</text>
<text x="88.2" y="158.4">2</text>
<text x="116.7" y="156.5">Port</text>
<text x="46.1" y="165.4">A</text>
<text x="46.1" y="167.2">B</text>
<text x="46.1" y="163.7">4</text>
<text x="69.2" y="165.1">GND_D</text>
<text x="93.8" y="165.1">GND_D</text>
<text x="125.5" y="163.4">GND_D</text>
<text x="50" y="172.2">GND_D</text>
<text x="206.1" y="198.5">Size</text>
<text x="206.1" y="203.7">Date:</text>
<text x="213.1" y="203.7">Saturday, June 19, 2004</text>
<text x="213.1" y="200.2">MSP430F16x_DLX</text>
<text x="213.1" y="198.5">Document Number</text>
<text x="241.2" y="203.7">Sheet</text>
<text x="249.9" y="203.7">4</text>
<text x="255.2" y="203.7">of</text>
<text x="260.4" y="203.7">7</text>
<text x="264" y="198.5">Rev</text>
<text x="265.9" y="200.5">A</text>
</g>
<g font-size="1.6" fill="#000080">
<text x="58.9" y="32">R29</text>
<text x="64.1" y="32">2 - 1%</text>
<text x="37.9" y="40.7">D7</text>
<text x="57.2" y="37.2">U10</text>
<text x="153.6" y="37.2">U12</text>
<text x="37.9" y="42.5">RED</text>
<text x="69.4" y="42.5">ZXCT1009F</text>
<text x="129" y="44.2">C26</text>
<text x="129" y="46">33uF</text>
<text x="153.6" y="47.7">REG103UA-3.3</text>
<text x="183.1" y="44.2">C27</text>
<text x="183.1" y="45.8">33uF</text>
<text x="36.1" y="51.2">R39</text>
<text x="36.1" y="53">400</text>
<text x="53.7" y="53">33uF</text>
<text x="64.1" y="53">R34</text>
<text x="101" y="49.5">C29</text>
<text x="101" y="51.2">0.1uF</text>
<text x="64.1" y="54.7">200 - 1%</text>
<text x="218.4" y="61">J26</text>
<text x="134.3" y="70.5">SW4</text>
<text x="29.1" y="82.8">R49</text>
<text x="34.3" y="82.8">180</text>
<text x="41.4" y="81">YEL</text>
<text x="50.1" y="81">D10</text>
<text x="41.4" y="89.8">GRN</text>
<text x="41.4" y="84.5">RED</text>
<text x="50.1" y="89.8">D8</text>
<text x="50.1" y="84.5">D11</text>
<text x="72.9" y="86.3">U14</text>
<text x="116.7" y="89.8">R42</text>
<text x="132.9" y="88.2">SW DPDT (DNI)</text>
<text x="155.3" y="89.8">D6</text>
<text x="216.6" y="88">JTAG HEADER (DNI)</text>
<text x="29.1" y="91.5">R48</text>
<text x="34.3" y="91.5">180</text>
<text x="41.4" y="93.3">RED</text>
<text x="50.1" y="93.3">D9</text>
<text x="116.7" y="91.5">4.7K</text>
<text x="155.3" y="91.5">RED (DNI)</text>
<text x="101" y="98.6">C35 0.1uF</text>
<text x="154.6" y="100.3">R32</text>
<text x="136" y="103.8">J27</text>
<text x="136" y="105.5">CON2</text>
<text x="154.6" y="102.4">400 (DNI)</text>
<text x="193.9" y="102.1">U21</text>
<text x="39.6" y="116.1">C46</text>
<text x="39.6" y="117.8">0.1uF</text>
<text x="48.4" y="117.8">2.2uF</text>
<text x="55.4" y="116.1">R45</text>
<text x="55.4" y="117.8">10K</text>
<text x="79.9" y="124.8">C8051F320</text>
<text x="104.5" y="126.6">J24</text>
<text x="116.7" y="137.1">J25</text>
<text x="132.5" y="133.6">R51</text>
<text x="132.5" y="135.3">4.7K</text>
<text x="139.5" y="133.6">R53</text>
<text x="139.5" y="135.3">4.7K</text>
<text x="200.8" y="142.4">XCR3032XL</text>
<text x="39.6" y="152.9">J4</text>
<text x="78.2" y="154.6">U13</text>
<text x="116.7" y="151.1">CONN2X3</text>
<text x="132.5" y="151.1">R52</text>
<text x="132.5" y="152.9">4.7K</text>
<text x="37.9" y="156.4">J9</text>
<text x="78.2" y="163.4">SN65220DBVT</text>
<text x="37.9" y="170.4">USB-B</text>
</g>
<g font-size="1.6" fill="#004080">
<text x="58.1" y="40">Vin</text>
<text x="63.2" y="40">Load</text>
<text x="154.4" y="41.7">Vin</text>
<text x="154.4" y="40">Vin</text>
<text x="159.8" y="40">Vout</text>
<text x="159.8" y="41.7">Vout</text>
<text x="63.2" y="43.6" transform="rotate(-90 63.2 43.6)">Iout</text>
<text x="154.4" y="45.3">EN</text>
<text x="154.4" y="43.5">ERR#</text>
<text x="159.5" y="45.3">GND</text>
<text x="160.8" y="43.5">NR</text>
<text x="217.5" y="71.5">RST#/NMI</text>
<text x="226.8" y="71.5">Test/Vpp</text>
<text x="229.8" y="66.3">VCC</text>
<text x="217.5" y="76.8">TDI/Vpp</text>
<text x="217.5" y="75.1">TMS</text>
<text x="217.5" y="73.3">TCK</text>
<text x="230.9" y="73.3">NC</text>
<text x="230.9" y="75.1">NC</text>
<text x="230.9" y="76.8">NC</text>
<text x="217.5" y="78.5">TDI/TDO</text>
<text x="230.9" y="78.5">NC</text>
<text x="230.9" y="80.3">NC</text>
<text x="230.9" y="82">NC</text>
<text x="73.8" y="89.1">P2.0</text>
<text x="84.5" y="89.1">P0.0</text>
<text x="229.6" y="85.6">GND</text>
<text x="73.8" y="90.8">P2.1</text>
<text x="73.8" y="92.6">P2.2</text>
<text x="73.8" y="94.3">P2.3</text>
<text x="79" y="92.6">P0.2/XTAL1</text>
<text x="79" y="94.3">P0.3/XTAL2</text>
<text x="84.5" y="90.8">P0.1</text>
<text x="73.8" y="96.1">P2.4</text>
<text x="73.8" y="97.8">P2.5</text>
<text x="73.8" y="99.6">P2.6P0.6/CNVSTR</text>
<text x="73.8" y="101.3">P2.7</text>
<text x="81" y="101.3">P0.7/Vref</text>
<text x="84.5" y="96.1">P0.4</text>
<text x="84.5" y="97.8">P0.5</text>
<text x="73.8" y="104.8">VBUS</text>
<text x="84.5" y="104.8">P1.0</text>
<text x="84.5" y="106.6">P1.1</text>
<text x="194.7" y="104.8">I/O</text>
<text x="194.7" y="106.6">I/O</text>
<text x="201.6" y="106.7" transform="rotate(-90 201.6 106.7)">VCC</text>
<text x="203.4" y="106.7" transform="rotate(-90 203.4 106.7)">VCC</text>
<text x="205.1" y="106.7" transform="rotate(-90 205.1 106.7)">VCC</text>
<text x="206.9" y="106.7" transform="rotate(-90 206.9 106.7)">VCC</text>
<text x="217.1" y="104.8">I/O</text>
<text x="217.1" y="106.6">I/O</text>
<text x="73.8" y="108.3">REGIN</text>
<text x="73.8" y="111.8">VDD</text>
<text x="84.5" y="108.3">P1.2</text>
<text x="84.5" y="110.1">P1.3</text>
<text x="84.5" y="111.8">P1.4</text>
<text x="84.5" y="113.6">P1.5</text>
<text x="194.7" y="108.3">I/O</text>
<text x="194.7" y="110.1">I/O</text>
<text x="194.7" y="111.8">IO</text>
<text x="194.7" y="113.6">I/O</text>
<text x="217.1" y="108.3">I/O</text>
<text x="217.1" y="110.1">I/O</text>
<text x="217.1" y="111.8">I/O</text>
<text x="217.1" y="113.6">I/O</text>
<text x="84.5" y="115.4">P1.6</text>
<text x="84.5" y="117.1">P1.7</text>
<text x="194.7" y="118.9">I/O</text>
<text x="194.7" y="115.4">I/O</text>
<text x="217.1" y="115.4">I/O</text>
<text x="217.1" y="118.9">I/O</text>
<text x="73.8" y="120.6">D+</text>
<text x="73.8" y="122.3">D-</text>
<text x="78.9" y="122.5" transform="rotate(-90 78.9 122.5)">GND</text>
<text x="79.2" y="122.3">/RST/C2CK</text>
<text x="80.7" y="120.6">P3.0/C2D</text>
<text x="105.3" y="120.6">1</text>
<text x="105.3" y="122.3">2</text>
<text x="105.3" y="124.1">3</text>
<text x="194.7" y="120.6">I/O</text>
<text x="194.7" y="122.3">I/O</text>
<text x="194.7" y="124.1">I/O</text>
<text x="194.7" y="125.9">I/O</text>
<text x="217.1" y="120.6">I/O</text>
<text x="217.1" y="122.3">I/O</text>
<text x="217.1" y="124.1">I/O</text>
<text x="217.1" y="125.9">I/O</text>
<text x="194.7" y="127.6">I/O</text>
<text x="194.7" y="129.4">I/O</text>
<text x="217.1" y="127.6">I/O</text>
<text x="217.1" y="129.4">I/O</text>
<text x="194.7" y="136.4">IN2/CLK2</text>
<text x="194.7" y="134.6">IN1/CLk1</text>
<text x="194.7" y="132.9">IN0/CLK0</text>
<text x="194.7" y="141.6">TDI</text>
<text x="194.7" y="143.4">TCK</text>
<text x="194.7" y="138.1">IN3/CLK3</text>
<text x="43.1" y="146.9">1</text>
<text x="43.1" y="148.6">2</text>
<text x="194.7" y="146.9">TDO</text>
<text x="194.7" y="145.2">TMS</text>
<text x="194.7" y="148.6">PORT_EN</text>
<text x="215.6" y="148.6">GND</text>
<text x="215.6" y="146.9">GND</text>
<text x="215.6" y="145.2">GND</text>
<text x="43.1" y="150.4">3</text>
<text x="40.5" y="159.2">VCC</text>
<text x="42.3" y="160.9">D-</text>
<text x="79.1" y="160.9">B</text>
<text x="79.1" y="159.2">GNDGND</text>
<text x="79.1" y="157.4">A</text>
<text x="82.8" y="157.4">NC1</text>
<text x="82.8" y="160.9">NC3</text>
<text x="38.8" y="166.2">SHELL</text>
<text x="38.8" y="167.9">SHELL</text>
<text x="40.4" y="164.4">GND</text>
<text x="41.9" y="162.7">D+</text>
</g>
<g font-size="1.6" fill="#00f">
<text x="136.5" y="44.2">+</text>
<text x="180.4" y="44.2">+</text>
<text x="52.4" y="51.2">+ C28</text>
<text x="200.5" y="113.2" transform="rotate(-90 200.5 113.2)">FB 1</text>
<text x="213.9" y="109.4" transform="rotate(90 213.9 109.4)">FB 3</text>
<text x="47.2" y="116">+ C41</text>
<text x="200.5" y="125.5" transform="rotate(-90 200.5 125.5)">FB 2</text>
<text x="213.9" y="121.6" transform="rotate(90 213.9 121.6)">FB 4</text>
</g>
<g font-size="1.3">
<text x="32.6" y="5.6">5</text>
<text x="85.2" y="5.6">4</text>
<text x="137.8" y="5.6">3</text>
<text x="190.3" y="5.6">2</text>
<text x="242.9" y="5.6">1</text>
<text x="5.1" y="31.8">D</text>
<text x="269.7" y="31.8">D</text>
<text x="5.1" y="81.3">C</text>
<text x="269.7" y="81.3">C</text>
<text x="5.1" y="130.9">B</text>
<text x="269.7" y="130.9">B</text>
<text x="5.1" y="180.3">A</text>
<text x="269.7" y="180.3">A</text>
<text x="32.6" y="205.4">5</text>
<text x="85.2" y="205.4">4</text>
<text x="137.8" y="205.4">3</text>
<text x="190.3" y="205.4">2</text>
<text x="242.9" y="205.4">1</text>
</g>
</svg>
